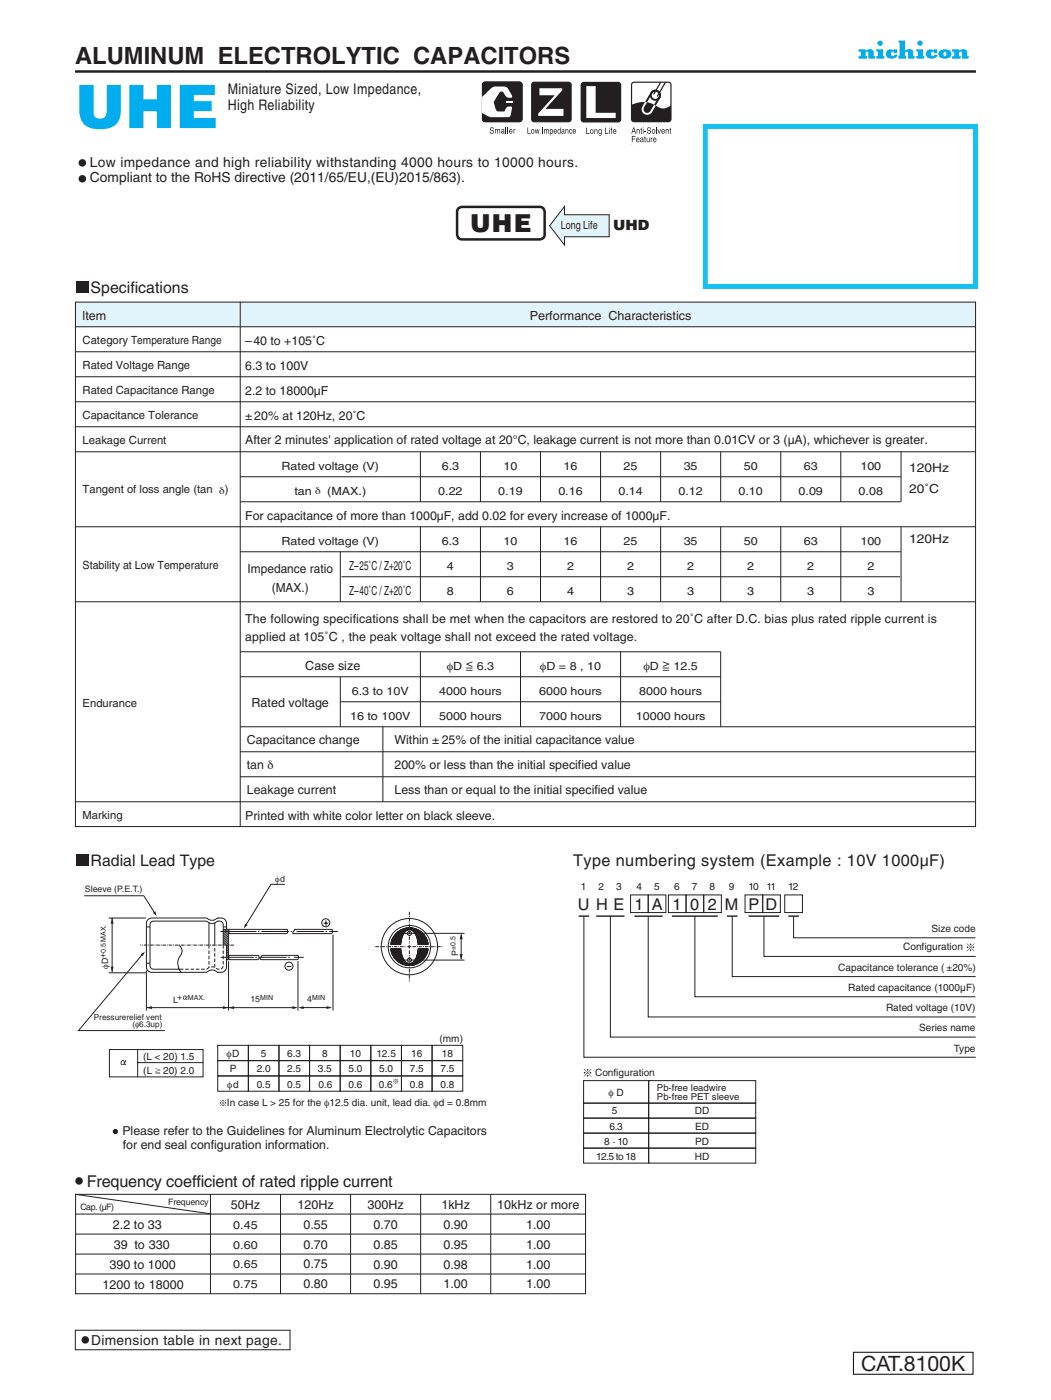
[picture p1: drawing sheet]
<svg xmlns="http://www.w3.org/2000/svg" width="210mm" height="280mm" viewBox="0 0 210 280" stroke-linecap="round" stroke-linejoin="round" font-family="sans-serif">
<g fill="#00aeef">
<path d="M175.1 9.8h1.4v1.4h.2v.5h-1.6v-.5h.3v-.9h-.3z"/>
<path d="M171.5 9.9h1.4v.1a1.32 1.32 0 0 1 1.6 .2l.1 .9 .2 .1v.5h-1.3v-1.2l-.3-.2-.3 .3v.6h.4v.5h-1.8v-.5h.5v-.9h-.5z"/>
<path d="M190.2 9.9h1.4v.1a1.32 1.32 0 0 1 1.6 .2v.9l.3 .1v.5h-1.3v-1.2l-.3-.2-.3 .3v.6h.4v.5h-1.8v-.5h.5v-.9h-.5z"/>
<path d="M183.1 9.8h1.3v1.4h.3v.5h-1.6v-.5h.3v-.9h-.3z"/>
<path d="M177.4 10.1l.5-.2 .7 .2 .1-.2h.6v.7h-.6l-.2-.2a.4 .4 0 0 0-.5 .4 .4 .4 0 0 0 .5 .4l.2-.3h.6a1.26 1.26 0 0 1-1.7 .7 .91 .91 0 0 1-.2-1.5z"/>
<path d="M185.3 10.1l.6-.2 .6 .2 .2-.2h.6v.7h-.6l-.2-.2a.4 .4 0 0 0-.5 .4 .4 .4 0 0 0 .5 .4l.2-.3h.6a1.26 1.26 0 0 1-1.7 .7 .91 .91 0 0 1-.3-1.5z"/>
<path d="M179.5 8.1h1.3v1.9a1.41 1.41 0 0 1 1.6 .2l.1 .9 .3 .1v.5h-1.4l-.1-1.3a.32 .32 0 0 0-.5 .2v.6l.3 .1v.4h-1.6v-.4l.3-.1v-2.6l-.2-.1z"/>
<path d="M188.6 10.4a.43 .43 0 0 0-.1 .5 .43 .43 0 0 0 .5 .3 .43 .43 0 0 0 .1-.5 .43 .43 0 0 0-.5-.3zM187.8 10.1l1-.2a.96 .96 0 0 1 1.3 .9 .96 .96 0 0 1-1.3 .9 .97 .97 0 0 1-1.1-.4 .97 .97 0 0 1 .1-1.2z"/>
<circle cx="175.9" cy="8.6" r=".53"/>
<circle cx="183.8" cy="8.6" r=".53"/>
</g>
<path d="M15 14.3h180" fill="none" stroke="#231f20" stroke-width=".49"/>
<g fill="#e1f4fc">
<path d="M48 60.4h147v5h-147z" fill-rule="evenodd"/>
<path d="M15 60.4h33v5h-33z" fill-rule="evenodd"/>
</g>
<path d="M15.1 60.4h179.8v104.9h-179.8z" fill="none" stroke="#231f20" stroke-width=".2"/>
<g fill="#231f20">
<path d="M96.5 16.7l.4-.3 7.1 .1 .3 .4-.1 7.2-.4 .2h-7.1l-.3-.5z"/>
<circle cx="16.5" cy="32.6" r=".75"/>
<circle cx="16.5" cy="35.8" r=".75"/>
</g>
<path d="M96.5 16.7l.4-.3 7.1 .1 .3 .4-.1 7.2-.4 .2h-7.1l-.3-.5z" fill="none" stroke="#231f20" stroke-width=".24"/>
<path d="M101.1 20.3h1.4v.3h-1.4z" fill="#fff"/>
<path d="M96.5 16.7l.4-.3 7.1 .1 .3 .4-.1 7.2-.4 .2h-7.1l-.3-.5z" fill="none" stroke="#231f20" stroke-width=".24"/>
<path d="M96.3 19.4l2.2-2 2.2-.1 .5 .1 .3 .3 .8 1.4v.4a1.21 1.21 0 0 1-1.7-1l-.5-.2-.3 .2-1.2 1.9 .6 1.8 .3 .1h1.2a1.27 1.27 0 0 1 1.5-.9l.1 .2-.4 1.7-.3 .1h-3.8l-1.5-.8z" fill="#fff"/>
<g fill="#231f20">
<path d="M98 25.5h.5l.2 .3-.4-.2-.3 .2 .6 .3a.41 .41 0 0 1-.2 .6 .41 .41 0 0 1-.5-.4l.4 .3 .3-.2-.7-.4z"/>
<path d="M98.9 25.8l.1 .1 .3-.1 .2 .1 .3-.1 .1 .9h-.1v-.6l-.1-.2-.2 .3v.5h-.2l-.1-.8-.1 .1-.1 .7h-.1z"/>
<path d="M101 25.5h.1v1.2h-.1z"/>
<path d="M101.4 25.5h.1v1.2h-.1z"/>
<path d="M102.6 25.8l.1 .2 .3-.2-.3 .4v.5h-.1z"/>
<path d="M106.3 16.7l.4-.2h7.2l.2 .5-.1 7.1-.4 .2h-7.1l-.3-.5z"/>
<path d="M100.3 26.3l.1 .3 .1-.1 .1-.2zM100.2 25.9l.3-.1 .2 .1 .1 .8-.2-.1-.4 .1v-.4l.4-.2-.2-.2-.2 .2z"/>
<path d="M101.9 26l-.1 .2h.5l-.1-.2zM101.9 25.9h.4l.1 .1v.3h-.6l.3 .3 .3-.2-.4 .3a.5 .5 0 0 1-.3-.3 .5 .5 0 0 1 .2-.5z"/>
</g>
<path d="M106.3 16.7l.4-.2h7.2l.2 .5-.1 7.1-.4 .2h-7.1l-.3-.5z" fill="none" stroke="#231f20" stroke-width=".24"/>
<path d="M107.8 17.6h4.5v.5l-3.3 3.7h3.6v1.4h-5.1v-.5l3.3-3.6h-3z" fill="#fff"/>
<g fill="#231f20">
<path d="M105.4 25.5h.1v1.1h.5v.1h-.6z"/>
<path d="M106.9 25.8h.1l.1 .7 .2-.7h.1l.1 .7 .2-.7h.1l-.2 .9h-.1l-.2-.7-.1 .7h-.1z"/>
<path d="M108.4 25.5h.1v1.2h-.1z"/>
<path d="M108.7 25.8l.1 .2 .3-.2 .1 .2 .4-.2 .1 .9h-.1l-.2-.8-.1 .3v.5h-.2l-.1-.8-.2 .3v.5h-.1z"/>
<path d="M113 25.8l.1 .2 .2-.2 .2 .1 .1 .8h-.2v-.7l-.1-.1-.2 .2v.6h-.1z"/>
<path d="M113.9 25.9h.3l.1 .2-.1-.1a.29 .29 0 0 0-.4 .3 .29 .29 0 0 0 .3 .3l.2-.2-.3 .4a.51 .51 0 0 1-.1-.9z"/>
<path d="M116.2 16.7l.4-.2 7.2 .1 .2 .4-.1 7.1-.4 .3-7.1-.1-.3-.4z"/>
<path d="M106.3 26v.6a.29 .29 0 0 0 .3-.3 .29 .29 0 0 0-.3-.3zM106.3 25.9a.42 .42 0 0 1 .5 .4 .42 .42 0 0 1-.5 .4l-.2-.4z"/>
<path d="M110 26l.1 .6a.3 .3 0 0 0 .3-.3 .3 .3 0 0 0-.4-.3zM109.9 25.8l.1 .2 .1-.1a.43 .43 0 0 1 .4 .4 .43 .43 0 0 1-.4 .4l-.1-.1v.5h-.1z"/>
<path d="M110.8 26l-.1 .2h.4v-.2zM110.8 25.9h.3l.1 .2 .1 .2h-.6l.3 .3 .3-.1-.4 .3a.51 .51 0 0 1-.1-.9z"/>
<path d="M111.6 26v.6a.29 .29 0 0 0 .3-.3 .29 .29 0 0 0-.3-.3zM111.5 25.9l.4 .1v-.5h.1v1.2l-.1-.1-.2 .2a.54 .54 0 0 1-.2-.9z"/>
<path d="M112.3 26.5a.21 .21 0 0 0 .4 0 .21 .21 0 0 0-.4 0zM112.2 25.9l.3-.1 .2 .1 .1 .8-.2-.1-.4 .1v-.4l.4-.2-.1-.2-.3 .2z"/>
<path d="M114.6 26v.2h.3v-.2zM114.6 25.9h.3l.1 .2 .1 .2h-.5l.2 .3 .3-.1-.4 .3a.51 .51 0 0 1-.1-.9z"/>
</g>
<path d="M116.2 16.7l.4-.2 7.2 .1 .2 .4-.1 7.1-.4 .3-7.1-.1-.3-.4z" fill="none" stroke="#231f20" stroke-width=".24"/>
<path d="M117.1 17.2h1.9v5.4h4v1h-5.9z" fill="#fff"/>
<g fill="#231f20">
<path d="M117.1 25.5h.1v1.1h.6v.2h-.7z"/>
<path d="M118.8 25.9l.1 .1 .2-.2 .2 .2 .1 .8h-.1l-.1-.8h-.1l-.2 .1v.7h-.1z"/>
<path d="M120.9 25.5h.1v1.1h.6v.2h-.7z"/>
<path d="M122.1 25.6l.3-.1-.2 .3 .2 .1-.2 .1v.8h-.1v-.8h-.1z"/>
<path d="M118.1 26v.6a.29 .29 0 0 0 .4-.3 .29 .29 0 0 0-.4-.3zM118 25.9a.42 .42 0 0 1 .6 .4 .42 .42 0 0 1-.6 .4 .6 .6 0 0 1 0-.8z"/>
<path d="M119.8 26v.6a.29 .29 0 0 0 .3-.3 .29 .29 0 0 0-.3-.3zM119.7 25.9l.4 .1 .1-.1v1l-.1 .2h-.3l-.2-.2 .4 .1 .1-.3-.2 .1a.53 .53 0 0 1-.2-.9z"/>
<path d="M121.7 25.5h.1v.2h-.1zM121.7 25.9h.1v.9h-.1z"/>
<path d="M122.7 26.1l-.1 .1h.4v-.1zM122.6 25.9h.4l.1 .2 .1 .3h-.6l.2 .3 .3-.2-.3 .3a.5 .5 0 0 1-.4-.4 .5 .5 0 0 1 .2-.5z"/>
</g>
<path d="M126.3 16.7l.4-.3 7.1 .1 .3 .4-.1 7.2-.4 .2h-7.2l-.2-.5z" fill="#fff"/>
<path d="M126.3 16.7l.4-.3 7.1 .1 .3 .4-.1 7.2-.4 .2h-7.2l-.2-.5z" fill="none" stroke="#231f20" stroke-width=".24"/>
<path d="M126.2 21a5.1 5.1 0 0 1 5.4 .5 2.14 2.14 0 0 0 2.5-.4v2.7l-.3 .5h-7.1l-.4-.2-.1-.3z" fill="#231f20"/>
<path d="M132 16.5l-1.4 2.3M132.9 16.5l-1.5 2.7" fill="none" stroke="#231f20" stroke-width=".24"/>
<circle cx="131" cy="19.1" r=".92" fill="none" stroke="#231f20" stroke-width=".38"/>
<path d="M128.9 20.4l.4 .1-.6 1a.73 .73 0 0 0 .2 1 .73 .73 0 0 0 1-.3l.8-1.3 .3 .2-.7 1.3a1.11 1.11 0 0 1-1.5 .4 1.11 1.11 0 0 1-.4-1.5z" fill="#fff"/>
<g fill="#231f20">
<path d="M130.2 18.3a1.11 1.11 0 0 1 1.4-.1 1.11 1.11 0 0 1 .3 1.4l-.9 1.5-.3-.2 .9-1.5a.73 .73 0 0 0-.3-1 .73 .73 0 0 0-1 .3l-1 1.8-.4-.1z"/>
<path d="M127.2 25.8l.1 .2 .3-.2 .2 .1v.8h-.1v-.7l-.2-.1-.1 .1-.1 .7h-.1z"/>
<path d="M128.1 25.6l.2 .2-.1 .2 .1 .7h-.2v-.7h-.1z"/>
<path d="M128.8 26.2h.3v.1h-.3z"/>
<path d="M129.5 25.5h.4l.2 .4-.4-.3-.3 .2 .6 .3a.41 .41 0 0 1-.2 .7 .41 .41 0 0 1-.5-.5l.4 .3 .3-.2-.7-.4z"/>
<path d="M131.1 25.5h.1v1.2h-.1z"/>
<path d="M131.4 25.8h.1l.2 .8 .2-.8h.2l-.3 .9h-.2z"/>
<path d="M133 25.8l.1 .2 .3-.2 .2 .1v.8h-.1v-.7l-.2-.1-.1 .1-.1 .7h-.1z"/>
<path d="M133.9 25.6l.2 .2-.1 .2 .1 .7h-.2v-.7h-.1z"/>
<path d="M126.3 27.2h.7v.2h-.6v.3h.5v.2h-.5v.5h-.1z"/>
<path d="M128.8 27.3l.3 .2-.2 .2 .2 .7h-.3v-.7h-.1z"/>
<path d="M129.2 27.5h.1v.6l.2 .2 .2-.1v-.7h.1v.9l-.1-.1-.3 .2-.2-.1z"/>
<path d="M130 27.5l.2 .2 .2-.2-.2 .4v.5h-.2z"/>
<path d="M126.6 25.7l-.2 .5h.4zM126.5 25.5h.2l.4 1.2h-.2l-.1-.3h-.4l-.1 .3h-.2z"/>
<path d="M128.5 25.5h.1v.2h-.1zM128.5 25.8h.1v.9h-.1z"/>
<path d="M130.4 26v.6a.29 .29 0 0 0 .4-.3 .29 .29 0 0 0-.4-.3zM130.4 25.9a.42 .42 0 0 1 .5 .4 .42 .42 0 0 1-.5 .4 .6 .6 0 0 1 0-.8z"/>
<path d="M132.3 26v.2h.4v-.2zM132.3 25.9h.4l.1 .1v.3h-.5l.2 .3 .3-.2-.3 .3a.5 .5 0 0 1-.4-.3 .5 .5 0 0 1 .2-.5z"/>
<path d="M127.3 27.7l-.1 .2h.4v-.2zM127.2 27.6h.4l.1 .2 .1 .2h-.6l.2 .3 .4-.1-.4 .3a.5 .5 0 0 1-.3-.4 .5 .5 0 0 1 .1-.5z"/>
<path d="M128.1 28.1l.1 .2h.1l.1-.3zM128 27.6l.3-.1 .2 .1 .1 .8-.2-.1-.4 .1v-.4l.4-.2-.2-.2-.3 .2z"/>
<path d="M130.7 27.7l-.1 .2h.4v-.2zM130.6 27.6h.4l.1 .2 .1 .2h-.6l.2 .3 .4-.1-.4 .3a.5 .5 0 0 1-.3-.4 .5 .5 0 0 1 .1-.5z"/>
</g>
<path d="M140.9 25.3h54v32h-54z" fill="none" stroke="#15c0f2" stroke-width=".99" stroke-linecap="butt"/>
<g fill="#231f20">
<path d="M15.4 56.2h2.4v2.4h-2.4z" fill-rule="evenodd"/>
<path d="M15.4 170.9h2.4v2.4h-2.4z" fill-rule="evenodd"/>
</g>
<g fill="none" stroke="#231f20" stroke-width=".2">
<path d="M126 179h3.5v3.5h-3.5zM129.5 179h3.5v3.5h-3.5zM133.6 179h3.5v3.5h-3.5zM137.1 179h3.5v3.5h-3.5zM140.6 179h3.5v3.5h-3.5zM148.9 179h3.5v3.5h-3.5zM152.4 179h3.5v3.5h-3.5zM156.8 179h3.5v3.5h-3.5zM116.7 183.2v28.2h78.3M122 183.2v24.2h73M129.5 183.2v20.2h65.5M138.8 183.2v16.2h56.1"/>
<path d="M146.3 183.2v12.1h48.7M152.6 183.2v8.1h42.4M158.6 183.2v4.4h36.3M21.9 209.9h18.7v5.5h-18.7zM27.5 212.5h13.1M27.5 210v5.4M43.5 209.1h6.1v3h-6.1zM43.5 212.1h6.1v3.1h-6.1zM43.5 215.2h6.1v3h-6.1zM49.6 209.1h6.1v3h-6.1zM49.6 212.1h6.1v3.1h-6.1zM49.6 215.2h6.1v3h-6.1z"/>
<path d="M55.7 209.1h6.2v3h-6.2zM55.7 212.1h6.2v3.1h-6.2zM55.7 215.2h6.2v3h-6.2zM61.9 209.1h6.1v3h-6.1zM61.9 212.1h6.1v3.1h-6.1zM61.9 215.2h6.1v3h-6.1zM68 209.1h6.1v3h-6.1zM68 212.1h6.1v3.1h-6.1zM68 215.2h6.1v3h-6.1zM74.1 209.1h6.1v3h-6.1zM74.1 212.1h6.1v3.1h-6.1zM74.1 215.2h6.1v3h-6.1z"/>
<path d="M80.2 209.1h6.1v3h-6.1zM80.2 212.1h6.1v3.1h-6.1zM80.2 215.2h6.1v3h-6.1zM86.3 209.1h6.2v3h-6.2zM86.3 212.1h6.2v3.1h-6.2zM86.3 215.2h6.2v3h-6.2z"/>
</g>
<path d="M115.6 183.2h2.1M119.1 183.2h5.7M126.8 183.2h5.6M134.3 183.2h9.1M145.3 183.2h2.1M149.6 183.2h6.1M157.5 183.2h2.1" fill="none" stroke="#231f20" stroke-width=".28"/>
<g fill="#231f20">
<path d="M24.3 212.1a.48 .48 0 0 0-.2 .6 .48 .48 0 0 0 .6 .3l.1-.1a.19 .19 0 0 0 .3 .1 .19 .19 0 0 0 0-.3l-.1 .2 .2-.8-.1-.1-.2 .5a.35 .35 0 0 0-.1-.5 .35 .35 0 0 0-.5 .1zM24.5 212.2v-.1a.4 .4 0 0 1 .2 .5 .4 .4 0 0 1-.3 .3l-.1-.3z"/>
<path d="M31 213.6l1.1 .4-1.1 .4 .8-.4zM31 214.4l1 .1zM31 214.6l1 .1z"/>
<path d="M43.9 220l.7 .5 .5-.5-.5 .6 .6 .6-.6-.6-.6 .6 .5-.6zM44.9 220.6a.15 .15 0 0 1 .3 0 .15 .15 0 0 1-.3 0zM43.9 220.6a.15 .15 0 0 1 .3 0 .15 .15 0 0 1-.3 0zM44.4 220.1a.15 .15 0 0 1 .3 0 .15 .15 0 0 1-.3 0zM44.5 221h.2v.2h-.2z"/>
<path d="M78.6 215.8l.5 .4 .5-.5-.5 .5 .5 .5-.5-.4-.5 .4 .5-.5zM79.4 216.2a.12 .12 0 0 1 .2 0 .12 .12 0 0 1-.2 0zM78.6 216.2a.12 .12 0 0 1 .2 0 .12 .12 0 0 1-.2 0zM79 215.9a.12 .12 0 0 1 .2 0 .12 .12 0 0 1-.2 0zM79 216.5h.2v.2h-.2z"/>
</g>
<path d="M116.6 216.1h13v4.5h-13zM129.6 216.1h21.4v4.5h-21.4zM116.6 220.6h13v3h-13zM116.6 223.6h13v3h-13zM116.6 226.6h13v3h-13zM116.6 229.6h13v3h-13zM129.6 220.6h21.4v3h-21.4zM129.6 223.6h21.4v3h-21.4zM129.6 226.6h21.4v3h-21.4zM129.6 229.6h21.4v3h-21.4z" fill="none" stroke="#231f20" stroke-width=".2"/>
<g fill="#231f20">
<path d="M116.6 214.6a.2 .2 0 0 0 .4 0 .2 .2 0 0 0-.4 0zM117.8 214.6a.16 .16 0 0 0 .3 0 .16 .16 0 0 0-.3 0zM117.2 215.1a.2 .2 0 0 0 .4 0 .2 .2 0 0 0-.4 0zM116.6 213.8l.7 .8-.6 .7 .7-.7 .8 .7-.7-.7 .6-.8-.7 .7zM117.2 214a.2 .2 0 0 0 .4 0 .2 .2 0 0 0-.4 0z"/>
<path d="M193.2 189.4a.16 .16 0 0 0 .3 0 .16 .16 0 0 0-.3 0zM194.3 189.4a.2 .2 0 0 0 .4 0 .2 .2 0 0 0-.4 0zM193.8 190a.16 .16 0 0 0 .3 0 .16 .16 0 0 0-.3 0zM193.1 188.7l.8 .7-.7 .8 .7-.7 .8 .7-.7-.8 .6-.7-.7 .7zM193.8 188.9a.16 .16 0 0 0 .3 0 .16 .16 0 0 0-.3 0z"/>
</g>
<path d="M56.9 176.9h-2.8l-5 8.1" fill="none" stroke="#231f20" stroke-width=".2"/>
<path d="M49 184.7l.5 .3-.8 .7z" fill="#231f20"/>
<path d="M16.8 179.2h11.9l2.2 3.4" fill="none" stroke="#231f20" stroke-width=".2"/>
<path d="M30.5 182.6l.6-.3 .3 1z" fill="#231f20"/>
<path d="M28.5 190.9l-12.8 15.2h17.2" fill="none" stroke="#231f20" stroke-width=".2"/>
<path d="M28.1 190.8l.9-.5-.5 .9z" fill="#231f20"/>
<g fill="none" stroke="#231f20" stroke-width=".2">
<path d="M29.3 194.1v8M44.9 185.9l-.3 .2M45.3 185.9v-1.2a1.22 1.22 0 0 0-1.7-1.1 1.73 1.73 0 0 1-2.1 .2l-.4-.2h-10.8a1.07 1.07 0 0 0-1 1.1v8.7a1.07 1.07 0 0 0 1 1.1h5.9M45.5 185.9l-.9 .6M45.7 186.1l-1.1 .7M45.7 186.5l-1.1 .7M45.7 186.8l-1.1 .7M45.7 187.2l-1.1 .7M45.7 187.5l-1.1 .7M45.7 187.9l-1.1 .7M45.7 188.2l-1.1 .7M45.7 188.6l-1.1 .7"/>
<path d="M45.7 188.9l-1.1 .7M45.7 189.3l-1.1 .7M45.7 189.6l-1.1 .7M45.7 190l-1.1 .7M45.7 190.3l-1.1 .7M45.7 190.7l-1.1 .7M45.7 191l-1.1 .7M45.7 191.4l-.9 .6M45.7 191.7l-.4 .3M45.7 192.2v9.9M45.7 185.9v6M59.5 192.2v9.9"/>
<path d="M66.5 186.9v15.2"/>
</g>
<path d="M35.7 189h9.6v4.4a1.3 1.3 0 0 1-2.1 .9 1.75 1.75 0 0 0-2.1 .2h-4.9a2.62 2.62 0 0 1 0-3.6 1.36 1.36 0 0 0-.5-1.9z" fill="#fff"/>
<path d="M29.2 185.4h.8M29.3 192.7h.7M35.7 189a1.61 1.61 0 0 1 .1 2.6 2.69 2.69 0 0 0 .4 2.9h4.9a1.73 1.73 0 0 1 2.1-.2l.2 .1a1.3 1.3 0 0 0 1.9-1v-4.4M41.8 184.5v4.5M42.9 184.6v4.4M44.6 185.4h.7M44.6 189v-4.1a.89 .89 0 0 0-.6-.6 .89 .89 0 0 0-.9 .2 2.13 2.13 0 0 1-2-.3h-10.4a.71 .71 0 0 0-.7 .7v8.2a.71 .71 0 0 0 .7 .7h5.1M29.3 201.5h29.6" fill="none" stroke="#231f20" stroke-width=".2"/>
<path d="M41.8 189v4.5M42.9 193.5v-4.5M44.6 189v4.1a.89 .89 0 0 1-.6 .7 .89 .89 0 0 1-.9-.2 2.12 2.12 0 0 0-2 .2h-5.3" fill="none" stroke="#231f20" stroke-width=".2" stroke-dasharray=".7 .4 .7 .4 .7 .4" stroke-linecap="butt"/>
<g fill="#231f20">
<path d="M65.3 201.2l1 .3-1 .3z"/>
<path d="M58.4 201.2l1.1 .3-1.1 .3z"/>
<path d="M44.6 201.2l1 .3-1 .3z"/>
<path d="M29.3 201.5l1.1-.3v.6z"/>
<path d="M45.7 201.5l1.1-.3v.6z"/>
<path d="M59.6 201.5l1.1-.3v.6z"/>
</g>
<path d="M21.7 194.6h7.4M21.7 183.6h7.4M22.4 183.6v10.8" fill="none" stroke="#231f20" stroke-width=".2"/>
<g fill="#231f20">
<path d="M22.1 193.3h.6l-.3 1.1z"/>
<path d="M22.4 183.7l.3 1h-.6z"/>
</g>
<path d="M46.7 189h-18.7" fill="none" stroke="#231f20" stroke-width=".2" stroke-dasharray=".7 .2 .2 .2" stroke-linecap="butt"/>
<path d="M45.7 185.9h11.7l.1 .3v.3l-.3 .2h-11.5z" fill="#fff"/>
<g fill="none" stroke="#231f20" stroke-width=".2">
<path d="M44 186.3h7.2M44.1 191.5h6.6M45.7 191.1h5.9l.2 .3-.1 .3-.2 .2h-5.8zM45.7 185.9h11.7l.1 .3v.3l-.3 .2h-11.5zM51 191.5h.3M51.5 186.3h.3M51.8 191.5h5.5M52.3 186.3h5.5M52.4 191.1h7.1l.2 .3-.1 .3-.2 .2h-7.2l-.2-.1v-.2zM57.3 193.3h.9M57.6 191.5h.3M58.1 186.3h.3"/>
<path d="M58.7 191.5h2M58.9 185.9h7.4l.2 .3-.1 .3-.2 .2h-7.7zM59.2 186.3h5.5M64.6 184.6h1M65.1 186.3h.3M65.1 184.1v1.1M65.8 186.3h1.7"/>
<circle cx="57.7" cy="193.2" r=".8"/>
<circle cx="65.1" cy="184.6" r=".8"/>
</g>
<g fill="#fff" stroke="#231f20" stroke-width=".2">
<path d="M44.6 185.9h1.1z"/>
<path d="M45.3 191.9h.4z"/>
</g>
<path d="M60.3 201.5h5.1" fill="none" stroke="#231f20" stroke-width=".2"/>
<path d="M36.8 199.2a.37 .37 0 0 0-.2 .5 .37 .37 0 0 0 .5 .1l.2 .2 .2-.2h-.2l-.1-.1 .3-.5-.2-.1-.1 .4a.28 .28 0 0 0-.1-.3 .28 .28 0 0 0-.3 0zM36.9 199.3h.2v.4a.24 .24 0 0 1-.4 0 .24 .24 0 0 1 .1-.4z" fill="#231f20"/>
<g fill="none" stroke="#231f20" stroke-width=".2">
<path d="M80.1 186.7h12.7M80.1 192h12.7M92.1 186.9v4.9"/>
<circle cx="81.8" cy="189.3" r="4.2"/>
<circle cx="81.8" cy="192" r=".4"/>
<circle cx="81.8" cy="186.7" r=".4"/>
</g>
<g fill="#231f20">
<path d="M91.8 190.8h.7l-.4 1.2z"/>
<path d="M92.2 186.7l.3 1.1h-.6z"/>
</g>
<g fill="none" stroke="#231f20" stroke-width=".2">
<path d="M15 70.4h180M15 75.4h180M15 65.4h180M48 60.4v105M15 80.4h180M15 85.4h180M15 90.4h180M48 95.4h132M84 90.4v10M96 90.4v10M108 90.4v10M120 90.4v10"/>
<path d="M132 90.4v10M144 90.4v10M156 90.4v10M168 90.4v10M180 90.4v10M15 105.4h180M48 110.4h132M48 100.4h132M68 110.4v10M68.2 115.4h111.7M84 105.4v15M96 105.4v15"/>
<path d="M108 105.4v15M120 105.4v15M132 105.4v15M144 105.4v15M156 105.4v15M168 105.4v15M180 105.4v15M15 120.4h180M48 135.4h96M48 130.4h96v15M68 135.4v10M84 130.4v15"/>
<path d="M104 130.4v15M124 130.4v15M48 145.4h147M48 155.4h147M48 150.4h147M68 140.4h76M76.5 145.4v15M15 160.4h180M78.1 189.8v.1zM78.1 189.8h2a3.3 3.3 0 0 0 1.3 2.9 1.64 1.64 0 0 0 1.9-1.6l.3-1.3h1.9a3.8 3.8 0 0 1-3.7 3.3 3.8 3.8 0 0 1-3.7-3.3zM78.2 189.8h.3l-.3 .4zM78.5 189.8h.3l-.5 .7-.1-.3z"/>
<path d="M78.8 189.8h.3l-.7 1-.1-.3zM79.1 189.8h.3l-.9 1.2-.1-.2zM79.3 186.6l.3-.3-1.3 1.7 .4-.8zM79.3 186.5a3.8 3.8 0 0 1 6.2 2.4h-1.9a3.3 3.3 0 0 0-1.4-2.9 1.64 1.64 0 0 0-1.9 1.5l-.2 1.4h-2a3.8 3.8 0 0 1 1.2-2.4zM79.4 189.8h.3l-1.1 1.5-.1-.3zM79.6 186.3l.6-.4-2.1 2.8 .2-.7zM79.7 189.8h.3l-1.3 1.7-.1-.2zM80 189.8l.1 .3-1.2 1.6-.2-.2zM80.1 190.1v.4l-1 1.4-.2-.2zM80.1 188.5v.4h-.3zM80.1 190.5l.1 .3-1 1.3-.1-.2zM80.2 185.9l.4-.1-2.3 3.1h-.2z"/>
<path d="M80.2 188l-.1 .5-.3 .4h-.3zM80.2 190.8l.1 .3-.9 1.1-.2-.1zM80.3 191.1l.1 .3-.8 1-.2-.2zM80.4 191.4l.1 .2-.7 .9-.2-.1zM80.4 187.3l-.2 .7-.7 .9h-.3zM80.5 191.6l.1 .3-.6 .7-.2-.1zM80.6 185.8l.4-.1-2.4 3.2h-.3zM80.6 191.9l.2 .2-.5 .6-.3-.1zM80.8 192.1l.1 .2-.4 .5-.2-.1zM80.9 192.3l.2 .1-.4 .5-.2-.1zM81 185.7l.4-.1-2.5 3.3h-.3zM81.1 192.4l.2 .2-.3 .4-.3-.1z"/>
<path d="M81.3 192.6l.2 .1-.2 .3h-.3zM81.4 185.6h.3l-.9 .9-1.6 2.4h-.3zM81.4 189.3h.7M81.5 192.7h.3l-.3 .4-.2-.1zM81.7 185.6h.3l-.3 .3-.4 .1zM81.8 189v.7M81.8 192.7h.4l-.4 .4h-.3zM82 185.6h.3l-.3 .3h-.3zM82.3 185.6h.3l-.3 .4-.3-.1zM82.6 185.6l.2 .1-.3 .5-.2-.2zM82.8 185.7l.3 .1-.4 .5-.2-.1zM83.1 185.8l.2 .1-.5 .6-.1-.2z"/>
<path d="M83.3 185.9l.2 .1-.5 .7-.2-.2zM83.5 186l.2 .1-.6 .9-.1-.3zM83.6 189.8h.1l-.2 .2zM83.7 189.8h.3l-.5 .7zM83.7 186.1l.3 .1-.8 1-.1-.2zM84 186.2l.1 .2-.8 1.1-.1-.3zM84 189.8h.3l-1 1.4 .2-.7zM84.1 186.4l.2 .1-.9 1.3-.1-.3zM84.3 189.8h.3l-2.4 3.3h-.4l.9-.8 .6-1.1zM84.3 186.5l.2 .2-1 1.4-.1-.3zM84.5 186.7l.2 .2-1.2 1.5v-.3zM84.6 189.8h.4l-2.5 3.2-.3 .1z"/>
<path d="M84.7 186.9l.1 .2-1.2 1.7-.1-.4zM84.8 187.1l.2 .2-1.2 1.6h-.2zM85 189.8h.3l-2.4 3.1-.4 .1zM85 187.3l.1 .2-1 1.4h-.3zM85.1 187.5l.1 .3-.8 1.1h-.3zM85.2 187.8l.1 .3-.6 .8h-.3zM85.3 189.8h.2l-2.2 3-.4 .1zM85.3 188.1l.1 .2-.4 .6h-.3zM85.4 190.4a3.8 3.8 0 0 1-1.6 2.1zM85.4 188.3l.1 .4-.1 .2h-.4zM85.5 188.7v.2h-.1zM85.5 189.8l-.1 .6-1.6 2.1-.5 .3z"/>
<path d="M15.1 238.9l26.9 3.9M42.1 238.8v20M56.1 238.8v20M70.1 238.8v20M84.1 238.8v20M98.1 238.8v20M15.1 242.8h102M15.1 246.8h102M15.1 250.8h102M15.1 254.8h102"/>
<circle cx="81.8" cy="189.3" r="5.6"/>
</g>
<path d="M75 189.3h6.1M81.8 182.3v6.4M81.8 190.1v6.3M82.4 189.3h6.1" fill="none" stroke="#231f20" stroke-width=".2" stroke-dasharray=".7 .2 .2 .2" stroke-linecap="butt"/>
<path d="M91.7 41.6l.6-.2h15.5a.96 .96 0 0 1 1 1v4.5a.96 .96 0 0 1-1 1h-15.5a.96 .96 0 0 1-1-1v-4.5l.1-.5z" fill="none" stroke="#231f20" stroke-width=".5"/>
<circle cx="15.8" cy="236.2" r=".75" fill="#231f20"/>
<path d="M15.1 238.9h101.9v19.8h-101.9z" fill="none" stroke="#231f20" stroke-width=".2"/>
<circle cx="17" cy="268" r=".75" fill="#231f20"/>
<path d="M15 266.1h42.9v3.9h-42.9z" fill="none" stroke="#231f20" stroke-width=".2"/>
<path d="M112.8 41.3v1.7h8.9v4.4h-8.9v1.6l-3-3.8z" fill-rule="evenodd" fill="#e1f4fc"/>
<path d="M112.8 41.3v1.7h8.9v4.4h-8.9v1.6l-3-3.8z" fill="none" stroke="#231f20" stroke-width=".2"/>
<circle cx="23.1" cy="226.3" r=".53" fill="#231f20"/>
<path d="M170.5 270.5h23.9v4.4h-23.9z" fill="none" stroke="#030303" stroke-width=".2"/>
<text font-size="12" fill="#00aeef" x="15" y="25.6">UHE</text>
<text font-size="4.9" fill="#231f20" x="93.9" y="46.4">UHE</text>
<text font-size="4.8" fill="#231f20" x="15" y="12.9">ALUMINUM ELECTROLYTIC CAPACITORS</text>
<text font-size="4.2" fill="#231f20" x="172.1" y="274.1">CAT.8100K</text>
<text font-size="3.3" fill="#231f20" x="114.5" y="173.3">Type numbering system (Example : 10V 1000µF)</text>
<g font-size="3.2" fill="#231f20">
<text x="18.1" y="58.5">Specifications</text>
<text x="18.1" y="173.2">Radial Lead Type</text>
<text x="115.5" y="182">U H E</text>
<text x="126.8" y="182">1</text>
<text x="130.2" y="182">A</text>
<text x="134.4" y="182">1</text>
<text x="137.9" y="182">0</text>
<text x="141.4" y="182">2</text>
<text x="144.8" y="182">M</text>
<text x="149.5" y="182">P</text>
<text x="152.9" y="182">D</text>
<text x="17.3" y="237.3">Frequency coefficient of rated ripple current</text>
</g>
<g font-size="2.9" fill="#231f20">
<text x="45.5" y="18.8">Miniature Sized, Low Impedance,</text>
<text x="45.5" y="22">High Reliability</text>
</g>
<g font-size="2.8" fill="#231f20">
<text x="18" y="33.3">Low impedance and high reliability withstanding 4000 hours to 10000 hours.</text>
<text x="18" y="36.5">Compliant to the RoHS directive (2011/65/EU,(EU)2015/863).</text>
<text x="122.5" y="46">UHD</text>
<text x="18.2" y="269">Dimension table in next page.</text>
</g>
<g font-size="2.5" fill="#231f20">
<text x="16.5" y="63.9">ltem</text>
<text x="105.9" y="63.9">Performance Characteristics</text>
<text x="49" y="68.9">–40 to +105˚C</text>
<text x="49" y="73.9">6.3 to 100V</text>
<text x="49" y="78.9">2.2 to 18000µF</text>
<text x="49" y="83.9">±20% at 120Hz, 20˚C</text>
<text x="49" y="88.7">After 2 minutes' application of rated voltage at 20°C, leakage current is not more than 0.01CV or 3 (µA), whichever is greater.</text>
<text x="181.7" y="94.5">120Hz</text>
<text x="181.7" y="98.6">20˚C</text>
<text x="49" y="103.9">For capacitance of more than 1000µF, add 0.02 for every increase of 1000µF.</text>
<text x="69.8" y="113.9">Z–25˚C / Z+20˚C</text>
<text x="181.7" y="108.6">120Hz</text>
<text x="49.5" y="114.6">Impedance ratio</text>
<text x="54.3" y="118.3">(MAX.)</text>
<text x="69.8" y="118.9">Z–40˚C / Z+20˚C</text>
<text x="49" y="124.7">The following specifications shall be met when the capacitors are restored to 20˚C after D.C. bias plus rated ripple current is</text>
<text x="49" y="128.2">applied at 105˚C , the peak voltage shall not exceed the rated voltage.</text>
<text x="61" y="133.9">Case size</text>
<text x="50.3" y="141.4">Rated voltage</text>
<text x="49.3" y="148.9">Capacitance change</text>
<text x="78.8" y="148.9">Within ± 25% of the initial capacitance value</text>
<text x="49.3" y="153.7">tan δ</text>
<text x="78.8" y="153.7">200% or less than the initial specified value</text>
<text x="49.3" y="158.9">Leakage current</text>
<text x="78.8" y="158.9">Less than or equal to the initial specified value</text>
<text x="49" y="163.9">Printed with white color letter on black sleeve.</text>
<text x="24.4" y="227">Please refer to the Guidelines for Aluminum Electrolytic Capacitors</text>
<text x="24.5" y="229.8">for end seal configuration information.</text>
<text x="22.6" y="245.9">2.2 to 33</text>
<text x="46.1" y="241.8">50Hz</text>
<text x="59.4" y="241.8">120Hz</text>
<text x="60.6" y="245.9">0.55</text>
<text x="73.4" y="241.8">300Hz</text>
<text x="74.6" y="245.7">0.70</text>
<text x="88.2" y="241.8">1kHz</text>
<text x="88.6" y="245.7">0.90</text>
<text x="99.3" y="241.8">10kHz or more</text>
<text x="105.1" y="245.7">1.00</text>
<text x="22.8" y="249.9">39 to 330</text>
<text x="60.6" y="249.8">0.70</text>
<text x="74.6" y="249.7">0.85</text>
<text x="88.6" y="249.7">0.95</text>
<text x="105.1" y="249.7">1.00</text>
<text x="20.5" y="257.8">1200 to 18000</text>
<text x="21.9" y="253.8">390 to 1000</text>
<text x="60.6" y="253.6">0.75</text>
<text x="60.6" y="257.5">0.80</text>
<text x="74.6" y="253.7">0.90</text>
<text x="74.6" y="257.7">0.95</text>
<text x="88.6" y="253.7">0.98</text>
<text x="88.6" y="257.7">1.00</text>
<text x="105.1" y="253.7">1.00</text>
<text x="105.1" y="257.7">1.00</text>
</g>
<g font-size="2.3" fill="#231f20">
<text x="112" y="45.8">Long Life</text>
<text x="16.5" y="68.8">Category Temperature Range</text>
<text x="16.5" y="73.8">Rated Voltage Range</text>
<text x="16.5" y="78.8">Rated Capacitance Range</text>
<text x="16.5" y="83.8">Capacitance Tolerance</text>
<text x="16.5" y="88.8">Leakage Current</text>
<text x="56.3" y="93.9">Rated voltage (V)</text>
<text x="88.3" y="93.9">6.3</text>
<text x="100.6" y="93.9">10</text>
<text x="112.6" y="93.9">16</text>
<text x="124.6" y="93.9">25</text>
<text x="136.6" y="93.9">35</text>
<text x="148.6" y="93.9">50</text>
<text x="160.6" y="93.9">63</text>
<text x="171.9" y="93.9">100</text>
<text x="16.5" y="98.7">Tangent of loss angle (tan δ)</text>
<text x="58.8" y="98.9">tan δ (MAX.)</text>
<text x="87.6" y="98.9">0.22</text>
<text x="99.6" y="98.9">0.19</text>
<text x="111.6" y="98.9">0.16</text>
<text x="123.6" y="98.9">0.14</text>
<text x="135.6" y="98.9">0.12</text>
<text x="147.6" y="98.9">0.10</text>
<text x="159.6" y="98.9">0.09</text>
<text x="171.6" y="98.9">0.08</text>
<text x="16.5" y="113.8">Stability at Low Temperature</text>
<text x="56.3" y="108.9">Rated voltage (V)</text>
<text x="88.3" y="108.9">6.3</text>
<text x="89.3" y="113.9">4</text>
<text x="100.6" y="108.9">10</text>
<text x="101.3" y="113.9">3</text>
<text x="112.6" y="108.9">16</text>
<text x="113.3" y="113.9">2</text>
<text x="124.6" y="108.9">25</text>
<text x="125.3" y="113.9">2</text>
<text x="136.6" y="108.9">35</text>
<text x="137.3" y="113.9">2</text>
<text x="148.6" y="108.9">50</text>
<text x="149.3" y="113.9">2</text>
<text x="160.6" y="108.9">63</text>
<text x="161.3" y="113.9">2</text>
<text x="171.9" y="108.9">100</text>
<text x="173.3" y="113.9">2</text>
<text x="89.3" y="118.9">8</text>
<text x="101.3" y="118.9">6</text>
<text x="113.3" y="118.9">4</text>
<text x="125.3" y="118.9">3</text>
<text x="137.3" y="118.9">3</text>
<text x="149.3" y="118.9">3</text>
<text x="161.3" y="118.9">3</text>
<text x="173.3" y="118.9">3</text>
<text x="89.3" y="133.9">φD = 6.3</text>
<text x="93.1" y="133.4">&lt;</text>
<text x="107.9" y="133.9">φD = 8 , 10</text>
<text x="128.6" y="133.9">φD = 12.5</text>
<text x="132.4" y="133.4">&gt;</text>
<text x="16.5" y="141.3">Endurance</text>
<text x="69.9" y="143.9">16 to 100V</text>
<text x="70.3" y="138.9">6.3 to 10V</text>
<text x="87.7" y="138.9">4000 hours</text>
<text x="87.7" y="143.9">5000 hours</text>
<text x="107.7" y="138.9">6000 hours</text>
<text x="107.7" y="143.9">7000 hours</text>
<text x="127" y="143.9">10000 hours</text>
<text x="127.7" y="138.9">8000 hours</text>
<text x="16.5" y="163.8">Marking</text>
<text x="46.6" y="245.7">0.45</text>
<text x="46.6" y="249.7">0.60</text>
<text x="46.6" y="253.7">0.65</text>
<text x="46.6" y="257.7">0.75</text>
</g>
<g font-size="2" fill="#231f20">
<text x="116.1" y="178.1">1</text>
<text x="119.6" y="178.1">2</text>
<text x="123.1" y="178.1">3</text>
<text x="127.2" y="178.1">4</text>
<text x="130.7" y="178.1">5</text>
<text x="134.7" y="178.1">6</text>
<text x="138.2" y="178.1">7</text>
<text x="141.8" y="178.1">8</text>
<text x="145.7" y="178.1">9</text>
<text x="149.6" y="178.1">10</text>
<text x="153.2" y="178.1">11</text>
<text x="157.5" y="178.1">12</text>
<text x="180.5" y="190">Configuration</text>
<text x="186.1" y="186.4">Size code</text>
<text x="167.5" y="194.1">Capacitance tolerance ( ±20%)</text>
<text x="169.5" y="198.2">Rated capacitance (1000µF)</text>
<text x="177" y="202.2">Rated voltage (10V)</text>
<text x="87.8" y="208.4">(mm)</text>
<text x="183.6" y="206.3">Series name</text>
<text x="28.6" y="211.9">(L &lt; 20) 1.5</text>
<text x="28.6" y="214.8">(L</text>
<text x="32.6" y="214.8">20) 2.0</text>
<text x="45.3" y="211.4">φD</text>
<text x="45.9" y="214.5">P</text>
<text x="51.3" y="214.5">2.0</text>
<text x="52.1" y="211.4">5</text>
<text x="57.4" y="211.4">6.3</text>
<text x="57.4" y="214.5">2.5</text>
<text x="63.5" y="214.5">3.5</text>
<text x="64.4" y="211.4">8</text>
<text x="69.6" y="214.5">5.0</text>
<text x="69.9" y="211.4">10</text>
<text x="75.2" y="211.4">12.5</text>
<text x="75.8" y="214.5">5.0</text>
<text x="81.9" y="214.5">7.5</text>
<text x="82.2" y="211.4">16</text>
<text x="88" y="214.5">7.5</text>
<text x="88.3" y="211.4">18</text>
<text x="118.9" y="215.3">Configuration</text>
<text x="190.6" y="210.3">Type</text>
<text x="45.4" y="221.3">In case L &gt; 25 for the φ12.5 dia. unit, lead dia. φd = 0.8mm</text>
<text x="45.4" y="217.5">φd</text>
<text x="51.3" y="217.5">0.5</text>
<text x="57.4" y="217.5">0.5</text>
<text x="63.7" y="217.5">0.6</text>
<text x="69.6" y="217.5">0.6</text>
<text x="75.7" y="217.5">0.6</text>
<text x="81.9" y="217.5">0.8</text>
<text x="88" y="217.5">0.8</text>
<text x="121.6" y="219.2">φ D</text>
<text x="121.8" y="226">6.3</text>
<text x="122.3" y="222.8">5</text>
<text x="138.9" y="222.8">DD</text>
<text x="138.9" y="226">ED</text>
<text x="119.1" y="232">12.5 to 18</text>
<text x="120.7" y="229">8 · 10</text>
<text x="138.9" y="232">HD</text>
<text x="138.9" y="229">PD</text>
</g>
<g font-size="1.9" fill="#231f20">
<text x="131.3" y="218.2">Pb-free leadwire</text>
<text x="131.3" y="220">Pb-free PET sleeve</text>
</g>
<g font-size="1.8" fill="#231f20">
<text x="17" y="178.5">Sleeve (P.E.T.)</text>
<text x="55" y="176.4">φd</text>
<text x="21.1" y="191.6" transform="rotate(-90 21.1 191.6)">+</text>
<text x="91.6" y="191.3" transform="rotate(-90 91.6 191.3)">P</text>
<text x="21.6" y="193.8" transform="rotate(-90 21.6 193.8)">φD</text>
<text x="34.6" y="200.5">L</text>
<text x="35.4" y="200">+</text>
<text x="50" y="200.4">15</text>
<text x="61.4" y="200.4">4</text>
<text x="16.1" y="242">Cap. (µF)</text>
<text x="33.6" y="241">Frequency</text>
</g>
<g font-size="1.6" fill="#231f20">
<text x="18.8" y="203.9">Pressurerelief vent</text>
<text x="26.5" y="205.5">(φ6.3up)</text>
</g>
<g font-size="1.4" fill="#231f20">
<text x="21.1" y="190.6" transform="rotate(-90 21.1 190.6)">0.5MAX.</text>
<text x="91" y="190.1" transform="rotate(-90 91 190.1)">±0.5</text>
<text x="37.5" y="200">MAX.</text>
<text x="52" y="199.9">MIN</text>
<text x="62.4" y="199.9">MIN</text>
</g>
</svg>
